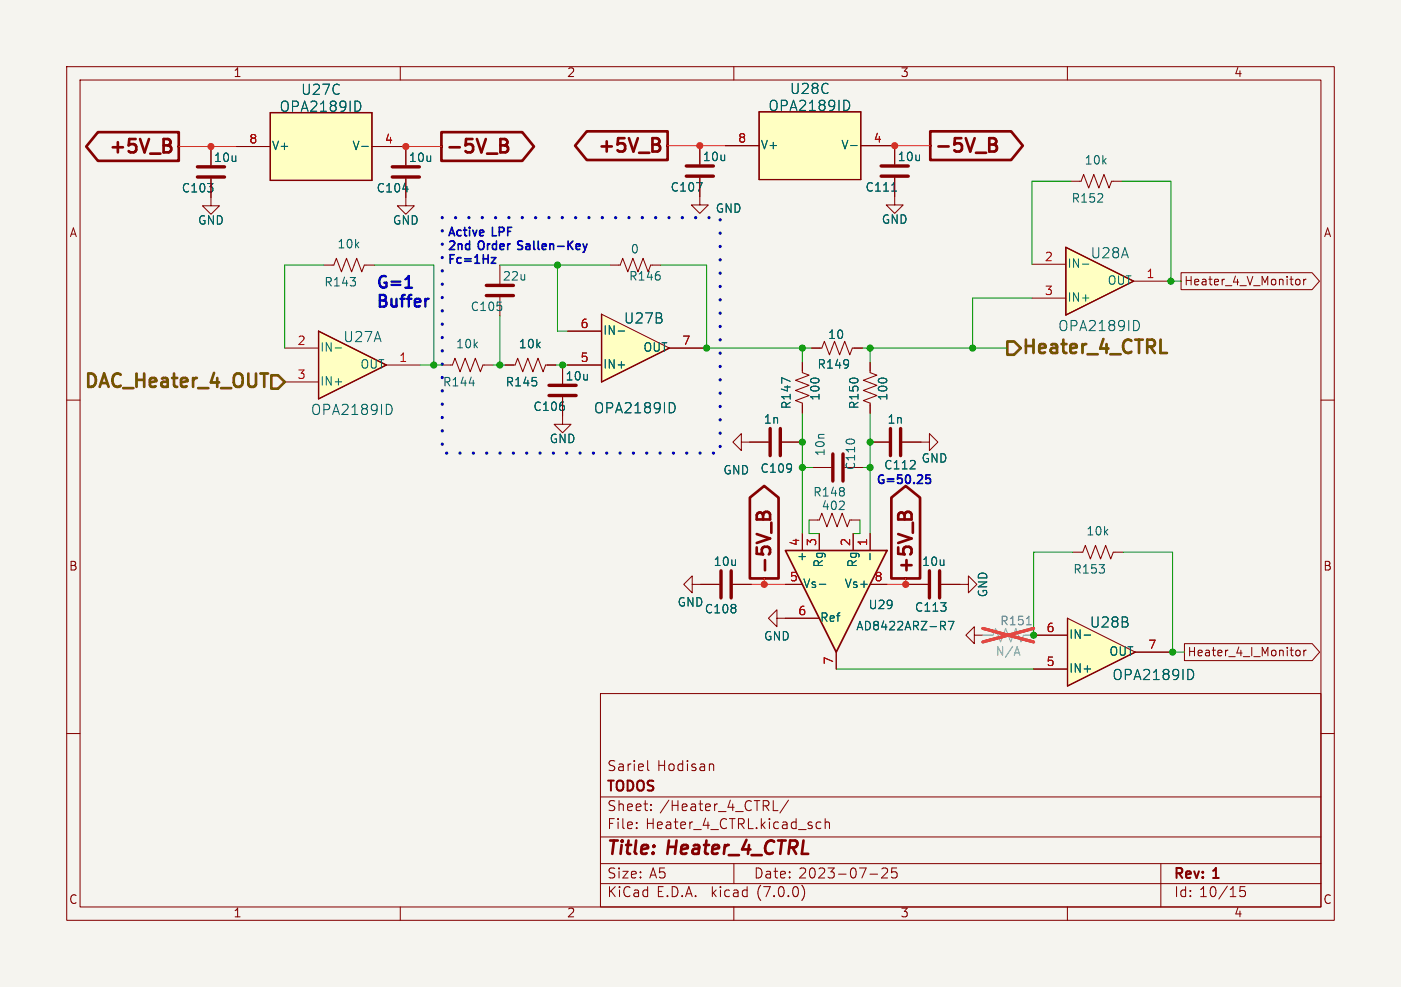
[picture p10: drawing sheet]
<svg xmlns="http://www.w3.org/2000/svg" width="210mm" height="148mm" viewBox="0 0 210 148" stroke-linecap="round" stroke-linejoin="round" font-family="sans-serif">
<path d="M0 0h210v148h-210z" fill="#f5f4ef" stroke="#f5f4ef" stroke-width=".15"/>
<g fill="none" stroke="#840000" stroke-width=".15">
<path d="M10 10h190v128h-190zM12 12h186v124h-186zM40.5 16.9h15.3v10.2h-15.3zM60 10v2M110 10v2M160 10v2M35.4 22h5.1M55.8 22h5v2.8M60.8 26.8v4.1h1.3l-1.3 1.2-1.2-1.2h1.2M91.4 39.8h1.6l.3-1.1 .8 2.1 .8-2.1 .7 2.1 .8-2.1 .8 2.1 .3-1h1.6M10 60h2M198 60h2"/>
<path d="M111.1 66.3v-1.3l-1.2 1.3 1.2 1.3v-1.3h4.1M117.2 66.3h2.8M10 110h2M90 104h108v32h-108zM90 119.5h108M97.1 114.1v1.2l.2 .3M106.5 114.6h.3l.2 .2v.8M118.2 120l-1.3 1.9M198 110h2M60 136v2M90 132.5h108M90 129.5h108"/>
<path d="M90 125.5h108M95.4 124.1v.2M95.4 123.3v.2M97.6 121.4v.2M97.6 120.6v.2M110 136v2M110 129.5v3M115.9 121.6h.7M120.2 132.8a1.74 1.74 0 0 1 0 2.2M122.4 124.1l.2 .2 .5-.1M123.1 123.3h-.5l-.2 .1M123.7 123.4a.37 .37 0 0 1 .6 .1v.8"/>
<path d="M123.7 122.8v1.5M130.4 131.1h1.2M132.2 130.3l.2-.1h.5a.41 .41 0 0 1 .1 .6l-.9 .9h1M134.4 130.2h-.7l-.1 .7 .2-.2 .5 .1 .2 .2-.1 .5-.2 .2h-.4l-.2-.2M160 136v2M174 129.5v6.5M186.6 133h-.7l-.1 .7 .3-.2 .5 .1 .1 .2-.1 .5-.2 .2h-.3l-.3-.2"/>
</g>
<path d="M58.8 26.5h4.1M58.8 25h4.1M115.4 64.3v4M117 64.3v4" fill="none" stroke="#840000" stroke-width=".51"/>
<path d="M40.5 16.9h15.3v10.2h-15.3z" fill="#ffffc2" stroke="#ffffc2" stroke-width=".15"/>
<path d="M40.5 16.9h15.3v10.2h-15.3z" fill="none" stroke="#840000" stroke-width=".2"/>
<path d="M53.8 15.2l.3 .6-.1 .5-.2 .3M54.2 22h1" fill="none" stroke="#006464" stroke-width=".15"/>
<path d="M159.8 37.1l10.1 5.1-10.1 5z" fill="#ffffc2"/>
<path d="M113.8 16.8h15.2v10.1h-15.2zM159.8 37.1l10.1 5.1-10.1 5z" fill="none" stroke="#840000" stroke-width=".2"/>
<g fill="none" stroke="#840000" stroke-width=".15">
<path d="M113.8 16.8h15.2v10.1h-15.2zM48.5 39.8h1.5l.4-1.1 .8 2.1 .7-2.1 .8 2.1 .8-2.1 .7 2.1 .4-1h1.5M74.9 39.8v2.7M104.9 26.7v4h1.3l-1.3 1.3-1.3-1.3h1.3M104.9 21.8v2.8M108.7 21.8h5.1M129 21.8h5.1M134.1 29.5v1.2h1.3l-1.3 1.3-1.3-1.3h1.3M154.7 39.6h5.1M159.8 37.1l10.1 5.1-10.1 5zM74.9 44.6v2.8M121.7 52.2h1.5l.4-1 .7 2 .8-2 .8 2 .7-2 .8 2 .4-1h1.5"/>
<path d="M130.4 54.4v1.5l1 .4-2 .7 2 .8-2 .7 2 .8-2 .8 1 .4v1.5M154.7 44.7h5.1M169.9 42.2h5.1M130.4 66.3h2.8M135.3 66.3h2.7"/>
</g>
<path d="M127.1 15.1l.3 .6-.1 .5-.2 .3M127.5 21.8h1M162.3 39.6h.9M170.5 48.1l.3 .6-.1 .5-.2 .3" fill="none" stroke="#006464" stroke-width=".15"/>
<path d="M113.8 16.8h15.2v10.1h-15.2z" fill="#ffffc2" stroke="#ffffc2" stroke-width=".15"/>
<path d="M102.9 26.4h4M102.9 24.9h4M72.9 44.3h4.1M72.9 42.8h4.1M133.5 64.3v4M135 64.3v4" fill="none" stroke="#840000" stroke-width=".51"/>
<path d="M47.8 49.7l10.1 5-10.1 5.1z" fill="#ffffc2"/>
<path d="M47.8 49.7l10.1 5-10.1 5.1z" fill="none" stroke="#840000" stroke-width=".2"/>
<path d="M134.1 21.8v2.8M134.1 26.7v2.8M42.7 52.2h5.1M42.7 57.3h5.1M47.8 49.7l10.1 5-10.1 5.1zM57.9 54.7h5.1" fill="none" stroke="#840000" stroke-width=".15"/>
<path d="M133.7 28.7h.7M50.2 52.2h1M58.5 60.7l.3 .6-.1 .5-.2 .3" fill="none" stroke="#006464" stroke-width=".15"/>
<path d="M132.1 26.4h4M132.1 24.9h4" fill="none" stroke="#840000" stroke-width=".51"/>
<path d="M160 92.7l10.2 5.1-10.2 5.1z" fill="#ffffc2"/>
<path d="M160 92.7v10.2l10.2-5.1" fill="none" stroke="#840000" stroke-width=".2"/>
<g fill="none" stroke="#840000" stroke-width=".15">
<path d="M31.6 26.8v4.1h1.3l-1.3 1.2-1.2-1.2h1.2M31.6 22v2.8M160.5 27.2h1.6l.3-1 .8 2 .8-2 .7 2 .8-2 .7 2 .4-1h1.5M66.3 54.7h1.5l.4-1 .8 2.1 .7-2.1 .8 2.1 .7-2.1 .8 2.1 .4-1.1h1.5M75.7 54.7h1.5l.4-1 .8 2.1 .7-2.1 .8 2.1 .7-2.1 .8 2.1 .4-1.1h1.5M138 66.3h1.3v-1.3l1.3 1.3-1.3 1.3v-1.3M143.9 87.6h1.3v-1.2l1.2 1.2-1.2 1.3v-1.3M146 95.3v-1.3l-1.2 1.3 1.2 1.2v-1.2h1.3M154.9 95.3h5.1M160 92.7l10.2 5.1-10.2 5.1zM160.8 82.8h1.5l.4-1 .7 2 .8-2 .8 2 .7-2 .8 2 .4-1h1.5M170.2 97.8h5.1"/>
<path d="M154.9 100.3h5.1"/>
</g>
<path d="M162.5 95.2h1M178.6 100.5l.3 .5v.5l-.3 .3" fill="none" stroke="#006464" stroke-width=".15"/>
<path d="M29.6 26.5h4.1M29.6 25h4.1" fill="none" stroke="#840000" stroke-width=".51"/>
<path d="M147.3 95.3h1.5l.4-1.1 .8 2.1 .7-2.1 .8 2.1 .8-2.1 .7 2.1 .4-1h1.5M152.2 97.9h.6M152.5 97l.4 1.3" fill="none" stroke="#9c9b98" stroke-width=".15"/>
<path d="M153.9 93.7h.7" fill="none" stroke="#939391" stroke-width=".15"/>
<path d="M147.3 94.2l7.6 2.1M154.9 94.2l-7.6 2.1" fill="none" stroke="#eb3a3d" stroke-width=".46"/>
<path d="M117.7 82.6h15.3l-7.7 15.2z" fill="#ffffc2"/>
<path d="M117.7 82.6h15.3l-7.7 15.2z" fill="none" stroke="#840000" stroke-width=".25"/>
<g fill="none" stroke="#840000" stroke-width=".15">
<path d="M84.3 59.6v4h1.3l-1.3 1.3-1.2-1.3h1.2M84.3 54.7v2.8M120.3 54.4v1.5l1 .4-2 .7 2 .8-2 .7 2 .8-2 .8 1 .4v1.5M121.3 78h1.5l.4-1 .8 2 .7-2 .8 2 .7-2 .8 2 .4-1h1.5M121.8 70.1h2.8M126.6 70.1h2.8M103.8 87.6v-1.2l-1.3 1.2 1.3 1.3v-1.3h4M109.9 87.6h2.7M116.5 92.7v-1.3l-1.3 1.3 1.3 1.3v-1.3h6.3M117.7 87.6h2.6M120.3 80v2.6M122.8 80v2.6"/>
<path d="M125.3 97.8v2.5M127.9 80v2.6M130.4 80v2.6M130.4 87.6h2.6M136.3 87.6h2.8M141.1 87.6h2.8"/>
</g>
<path d="M122.8 87.6h1M130.4 83v.9M141.3 93.8l.4 .6M141.6 93.2l.1 .2-.1 .4M142.1 93.2h.9l-.6 1.2" fill="none" stroke="#006464" stroke-width=".15"/>
<path d="M82.3 59.3h4.1M82.3 57.8h4.1M124.8 68.1v4M126.4 68.1v4M108.1 85.6v4.1M109.6 85.6v4.1M139.3 85.6v4.1M140.8 85.6v4.1" fill="none" stroke="#840000" stroke-width=".51"/>
<path d="M90.2 47.1l10.1 5.1-10.1 5.1z" fill="#ffffc2"/>
<path d="M90.2 47.1v10.2l10.1-5.1" fill="none" stroke="#840000" stroke-width=".2"/>
<g fill="none" stroke="#840000" stroke-width=".15">
<path d="M31.6 22v2.8M31.6 26.8v2.8M35.4 22h5.1M55.8 22h5v2.8M60.8 26.8v2.8M104.9 21.8v2.8M104.9 26.7v2.8M108.7 21.8h5.1M129 21.8h5.1v2.8M134.1 26.7v2.8M75.7 54.7h1.3M82 54.7h1.3"/>
<path d="M84.3 54.7v2.8M84.3 59.6v2.8M85.1 54.7h5.1M85.1 49.7h5.1M90.2 47.1l10.1 5.1-10.1 5.1zM100.3 52.2h5.1M120.3 54.4v1.2M121.7 52.2h1.2M128 52.2h1.3M130.4 54.4v1.2M177 40.9h19.7l1.1 1.3-1.1 1.2h-19.7zM194.4 41.9h.3l.2 .2-.1 .5-.4 .1"/>
<path d="M195.4 41.9v.8M195.8 41.9h-.3l-.1 .2M112.4 66.3h2.8M117.2 66.3h2.8M120.3 60.7v1.3M130.4 60.7v1.3M130.4 66.3h2.8M135.3 66.3h2.7M105 87.6h2.8M109.9 87.6h2.7M117.7 87.6h2.6M117.7 92.7h5.1"/>
<path d="M120.3 80v2.6M122.8 80v2.6M125.3 97.8v2.5M127.9 80v2.6M130.4 80v2.6M130.4 87.6h2.6M136.3 87.6h2.8M141.1 87.6h2.8M154.9 95.3h5.1M170.2 97.8h5.1M177.5 96.5h19.2l1.1 1.3-1.1 1.3h-19.2zM194.2 97.7l.3-.2 .3 .1 .1 .1v.4l-.1 .2h-.3l-.3-.2"/>
<path d="M195.4 97.5v.8M195.8 97.5l-.2 .1-.2 .1M154.9 100.3h5.1"/>
</g>
<g fill="none" stroke="#006464" stroke-width=".15">
<path d="M53.8 15.2l.3 .6-.1 .5-.2 .3M127.1 15.1l.3 .6-.1 .5-.2 .3M54.2 22h1M127.5 21.8h1M133.7 28.7h.7M92.7 49.6h.9M100.9 60.4l.3 .6-.1 .5-.2 .3M122.8 87.6h1M130.4 83v.9M141.3 93.8l.4 .6M141.6 93.2l.1 .2-.1 .4M142.1 93.2h.9l-.6 1.2"/>
<path d="M162.5 95.2h1M178.6 100.5l.3 .5v.5l-.3 .3"/>
</g>
<path d="M39 56h1.2M40.7 56.3h1l1 1-1 1h-1zM151 51.2h1l1 1-1 1h-1z" fill="none" stroke="#725600" stroke-width=".4"/>
<g fill="none" stroke="#840000" stroke-width=".4">
<path d="M14.7 19.8h12.1v4.3h-12.1l-1.8-2.1zM66.2 19.8h12.1l1.7 2.2-1.7 2.1h-12.1zM88 19.7h12.1v4.3h-12.1l-1.8-2.2zM139.4 19.7h12.2l1.7 2.1-1.7 2.2h-12.2zM25.2 20.8a.49 .49 0 0 1 .4 .5 .49 .49 0 0 1-.4 .5 .53 .53 0 0 1 .5 .5 .53 .53 0 0 1-.4 .5h-.8M75 20.8h.7a.49 .49 0 0 1 .4 .5 .49 .49 0 0 1-.4 .5M75 21.8h.7M75.7 21.8a.53 .53 0 0 1 .5 .5 .53 .53 0 0 1-.4 .5h-.8M98.5 20.7a.49 .49 0 0 1 .4 .5 .49 .49 0 0 1-.4 .5 .53 .53 0 0 1 .5 .5 .53 .53 0 0 1-.4 .5h-.8M148.3 20.7h.7a.49 .49 0 0 1 .3 .5 .49 .49 0 0 1-.3 .5M148.3 21.7h.7M149 21.7a.53 .53 0 0 1 .5 .5 .53 .53 0 0 1-.4 .5h-.8"/>
<path d="M112.4 74.6l2.2-1.7 2.1 1.7v12.1h-4.3zM114.4 77.2a.53 .53 0 0 1 .5-.5 .53 .53 0 0 1 .5 .4v.8M114.4 77.2a.49 .49 0 0 0-.5-.4 .49 .49 0 0 0-.5 .4v.7M114.4 77.2v.7M133.6 74.6l2.2-1.7 2.1 1.7v12.1h-4.3z"/>
</g>
<path d="M73.7 38.6h.6l-.6 .9h.6M88 36.6l-.3 .8M138.8 71.2h.6M138.8 71.8l.4-.1 .3 .3-.1 .4h-.6" fill="none" stroke="#0000c2" stroke-width=".25"/>
<path d="M60.8 43.1h1" fill="none" stroke="#0000c2" stroke-width=".35"/>
<path d="M66.3 32.6h41.6v35.3h-41.6v-35.3" fill="none" stroke="#0000c2" stroke-width=".5" stroke-dasharray="0 2"/>
<path d="M26.8 22h8.6M60.8 22h5.4M100.1 21.8h8.6M134.1 21.8h5.3M112.6 87.6h5.1M114.6 86.7v.9M133 87.6h3.3M135.8 86.7v.9" fill="none" stroke="#ff2e17" stroke-width=".15"/>
<g fill="none" stroke="#009600" stroke-width=".15">
<path d="M48.5 39.8h-5.8v12.4M56.1 39.8h8.9v14.9M74.9 39.8h16.5M83.6 39.8v9.9h1.5M99.1 39.8h6.8v12.4M160.5 27.2h-5.8v12.4M168.1 27.2h7.4v15M63 54.7h3.3M73.9 54.7h1.8M74.9 47.4v7.3M83.3 54.7h1.8M105.4 52.2h16.3"/>
<path d="M120.3 52.2v2.2M129.3 52.2h21.7M130.4 52.2v2.2M154.7 44.7h-8.9v7.5M175 42.2h2M120 66.3h.3M120.3 70.1h1.5M120.3 62v18M121.3 78v2h1.5M128.9 78v2h-1M129.4 70.1h1M130.4 62v18"/>
<path d="M160.8 82.8h-5.9v12.5M168.4 82.8h7.4v15M175.3 97.8h2.2M125.3 100.3h29.6"/>
</g>
<path d="M153.9 93.7h.7" fill="none" stroke="#939391" stroke-width=".15"/>
<path d="M147.3 95.3h1.3M152.2 97.9h.6M152.5 97l.4 1.3M153.7 95.3h1.2" fill="none" stroke="#9c9b98" stroke-width=".15"/>
<path d="M147.3 94.2l7.6 2.1M154.9 94.2l-7.6 2.1" fill="none" stroke="#eb3a3d" stroke-width=".46"/>
<g fill="#ff2e17" stroke="#ff2e17" stroke-width=".15">
<circle cx="60.8" cy="22" r=".46"/>
<circle cx="31.6" cy="22" r=".46"/>
<circle cx="134.1" cy="21.8" r=".46"/>
<circle cx="135.8" cy="87.6" r=".46"/>
<circle cx="114.6" cy="87.6" r=".46"/>
<circle cx="104.9" cy="21.8" r=".46"/>
</g>
<g fill="#009600" stroke="#009600" stroke-width=".15">
<circle cx="65" cy="54.7" r=".46"/>
<circle cx="74.9" cy="54.7" r=".46"/>
<circle cx="130.4" cy="52.2" r=".46"/>
<circle cx="145.8" cy="52.2" r=".46"/>
<circle cx="130.4" cy="66.3" r=".46"/>
<circle cx="130.4" cy="70.1" r=".46"/>
<circle cx="175.5" cy="42.2" r=".46"/>
<circle cx="120.3" cy="66.3" r=".46"/>
<circle cx="120.3" cy="70.1" r=".46"/>
<circle cx="83.6" cy="39.8" r=".46"/>
<circle cx="84.3" cy="54.7" r=".46"/>
<circle cx="120.3" cy="52.2" r=".46"/>
<circle cx="105.9" cy="52.2" r=".46"/>
<circle cx="154.9" cy="95.3" r=".46"/>
<circle cx="175.8" cy="97.8" r=".46"/>
</g>
<g font-size="2.8" fill="#840000">
<text x="15.8" y="23.6">+5V_B</text>
<text x="66.9" y="23.6">-5V_B</text>
<text x="89.1" y="23.5">+5V_B</text>
<text x="140.2" y="23.5">-5V_B</text>
<text x="116.2" y="86" transform="rotate(-90 116.2 86)">-5V_B</text>
<text x="137.4" y="86" transform="rotate(-90 137.4 86)">+5V_B</text>
<text x="91" y="128.8">Title:</text>
<text x="100.1" y="128.8">Heater_4_CTRL</text>
</g>
<g font-size="2.8" fill="#725600">
<text x="153.3" y="53.7">Heater_4_CTRL</text>
<text x="12.2" y="58.8">DAC_Heater_4_OUT</text>
</g>
<g font-size="2.4" fill="#0000c2">
<text x="56.5" y="43.5">G=1</text>
<text x="56.5" y="46.4">Buffer</text>
</g>
<g font-size="2.1" fill="#006464">
<text x="41.9" y="17.1">OPA2189ID</text>
<text x="45.1" y="14.5">U27C</text>
<text x="115.1" y="17">OPA2189ID</text>
<text x="118.4" y="14.4">U28C</text>
<text x="163.4" y="39.1">U28A</text>
<text x="51.4" y="51.6">U27A</text>
<text x="93.5" y="48.8">U27B</text>
<text x="158.6" y="50">OPA2189ID</text>
<text x="46.6" y="62.5">OPA2189ID</text>
<text x="89" y="62.3">OPA2189ID</text>
<text x="163.3" y="94.4">U28B</text>
<text x="166.7" y="102.3">OPA2189ID</text>
</g>
<g font-size="2.1" fill="#840000">
<text x="91" y="119.1">TODOS</text>
<text x="91" y="115.9">Sariel</text>
<text x="98.5" y="115.9">Hodisan</text>
<text x="91" y="124.6">File:</text>
<text x="91" y="121.9">Sheet:</text>
<text x="96.8" y="124.6">Heater_4_CTRL.kicad_sch</text>
<text x="98.9" y="121.9">/Heater_4_CTRL/</text>
<text x="91" y="134.8">KiCad</text>
<text x="91" y="132">Size:</text>
<text x="97.3" y="132">A5</text>
<text x="98.4" y="134.8">E.D.A.</text>
<text x="106.7" y="134.8">kicad</text>
<text x="113" y="132">Date:</text>
<text x="113.6" y="134.8">(7.0.0)</text>
<text x="119.7" y="132">2023-07-25</text>
<text x="176" y="132.2">Rev:</text>
<text x="176" y="134.8">Id: 10/15</text>
<text x="182" y="132.2">1</text>
</g>
<g font-size="1.8" fill="#840000">
<text x="35" y="11.8">1</text>
<text x="85" y="11.8">2</text>
<text x="135" y="11.8">3</text>
<text x="185" y="11.8">4</text>
<text x="10.4" y="35.8">A</text>
<text x="198.4" y="35.8">A</text>
<text x="177.5" y="43.1">Heater_4_V_Monitor</text>
<text x="10.3" y="85.8">B</text>
<text x="198.3" y="85.8">B</text>
<text x="178" y="98.7">Heater_4_I_Monitor</text>
<text x="10.3" y="135.8">C</text>
<text x="35" y="137.8">1</text>
<text x="85" y="137.8">2</text>
<text x="135" y="137.8">3</text>
<text x="185" y="137.8">4</text>
<text x="198.3" y="135.8">C</text>
</g>
<g font-size="1.8" fill="#a90000">
<text x="37.3" y="21.7">8</text>
<text x="57.6" y="21.7">4</text>
<text x="110.6" y="21.6">8</text>
<text x="130.9" y="21.6">4</text>
<text x="156.6" y="39.4">2</text>
<text x="171.8" y="41.9">1</text>
<text x="156.6" y="44.5">3</text>
<text x="44.5" y="51.9">2</text>
<text x="87" y="49.4">6</text>
<text x="102.2" y="51.9">7</text>
<text x="44.5" y="57">3</text>
<text x="59.8" y="54.5">1</text>
<text x="87" y="54.5">5</text>
<text x="120" y="81.9" transform="rotate(-90 120 81.9)">4</text>
<text x="122.6" y="81.9" transform="rotate(-90 122.6 81.9)">3</text>
<text x="127.6" y="81.9" transform="rotate(-90 127.6 81.9)">2</text>
<text x="130.2" y="81.9" transform="rotate(-90 130.2 81.9)">1</text>
<text x="118.3" y="87.4">5</text>
<text x="131" y="87.4">8</text>
<text x="119.6" y="92.5">6</text>
<text x="156.8" y="95">6</text>
<text x="125.1" y="99.7" transform="rotate(-90 125.1 99.7)">7</text>
<text x="156.8" y="100.1">5</text>
<text x="172.1" y="97.5">7</text>
</g>
<g font-size="1.8" fill="#006464">
<text x="40.8" y="22.8">V+</text>
<text x="52.7" y="22.8">V-</text>
<text x="114" y="22.7">V+</text>
<text x="126" y="22.7">V-</text>
<text x="27.2" y="29.1">C103</text>
<text x="32" y="24.6">10u</text>
<text x="56.4" y="29.1">C104</text>
<text x="61.2" y="24.6">10u</text>
<text x="100.5" y="29">C107</text>
<text x="105.3" y="24.4">10u</text>
<text x="129.7" y="29">C111</text>
<text x="134.5" y="24.4">10u</text>
<text x="162.5" y="25">10k</text>
<text x="29.6" y="34">GND</text>
<text x="58.8" y="34">GND</text>
<text x="107.2" y="32.2">GND</text>
<text x="132.1" y="33.8">GND</text>
<text x="160.6" y="30.7">R152</text>
<text x="50.5" y="37.5">10k</text>
<text x="94.5" y="38.3">0</text>
<text x="160" y="40.4">IN-</text>
<text x="48.6" y="43.2">R143</text>
<text x="70.5" y="46.9">C105</text>
<text x="75.3" y="42.4">22u</text>
<text x="94.2" y="42.4">R146</text>
<text x="160" y="45.5">IN+</text>
<text x="165.9" y="43">OUT</text>
<text x="48" y="53">IN-</text>
<text x="68.3" y="52.5">10k</text>
<text x="77.7" y="52.5">10k</text>
<text x="90.4" y="50.5">IN-</text>
<text x="96.3" y="53">OUT</text>
<text x="124.1" y="51.1">10</text>
<text x="48" y="58.1">IN+</text>
<text x="53.9" y="55.6">OUT</text>
<text x="66.3" y="58.2">R144</text>
<text x="75.7" y="58.2">R145</text>
<text x="84.7" y="57.3">10u</text>
<text x="90.4" y="55.6">IN+</text>
<text x="122.5" y="55.6">R149</text>
<text x="79.9" y="61.9">C106</text>
<text x="114.4" y="63.8">1n</text>
<text x="118.8" y="61.4" transform="rotate(-90 118.8 61.4)">R147</text>
<text x="123.1" y="60.2" transform="rotate(-90 123.1 60.2)">100</text>
<text x="129" y="61.4" transform="rotate(-90 129 61.4)">R150</text>
<text x="133" y="63.8">1n</text>
<text x="133.3" y="60.2" transform="rotate(-90 133.3 60.2)">100</text>
<text x="82.3" y="66.7">GND</text>
<text x="108.4" y="71.4">GND</text>
<text x="113.9" y="71.2">C109</text>
<text x="123.9" y="68.5" transform="rotate(-90 123.9 68.5)">10n</text>
<text x="128.5" y="70.6" transform="rotate(-90 128.5 70.6)">C110</text>
<text x="132.5" y="70.7">C112</text>
<text x="138.1" y="69.7">GND</text>
<text x="121.8" y="74.7">R148</text>
<text x="123.1" y="76.8">402</text>
<text x="162.8" y="80.6">10k</text>
<text x="106.9" y="85.2">10u</text>
<text x="120.4" y="88.5">Vs-</text>
<text x="121.1" y="84.4" transform="rotate(-90 121.1 84.4)">+</text>
<text x="123.6" y="85.2" transform="rotate(-90 123.6 85.2)">Rg</text>
<text x="126.5" y="88.5">Vs+</text>
<text x="128.7" y="85.2" transform="rotate(-90 128.7 85.2)">Rg</text>
<text x="138.2" y="85.2">10u</text>
<text x="148.3" y="89.6" transform="rotate(-90 148.3 89.6)">GND</text>
<text x="160.8" y="86.3">R153</text>
<text x="101.5" y="91.2">GND</text>
<text x="105.6" y="92.3">C108</text>
<text x="122.9" y="93.5">Ref</text>
<text x="128.3" y="94.8">AD8422ARZ-R7</text>
<text x="130.1" y="91.6">U29</text>
<text x="137.1" y="92">C113</text>
<text x="114.5" y="96.3">GND</text>
<text x="160.3" y="101.2">IN+</text>
<text x="160.3" y="96.1">IN-</text>
<text x="166.2" y="98.6">OUT</text>
</g>
<g font-size="1.8" fill="#0000c2">
<text x="67.2" y="35.6">Active</text>
<text x="73.9" y="35.6">LPF</text>
<text x="67.2" y="37.7">2nd</text>
<text x="67.2" y="39.8">Fc=1Hz</text>
<text x="71.8" y="37.7">Order</text>
<text x="78.1" y="37.7">Sallen-Key</text>
<text x="131.4" y="72.8">G=50.25</text>
</g>
<text font-size="1.8" fill="#939391" x="149.9" y="94">R151</text>
<text font-size="1.8" fill="#9c9b98" x="149.2" y="98.6">N/A</text>
</svg>
